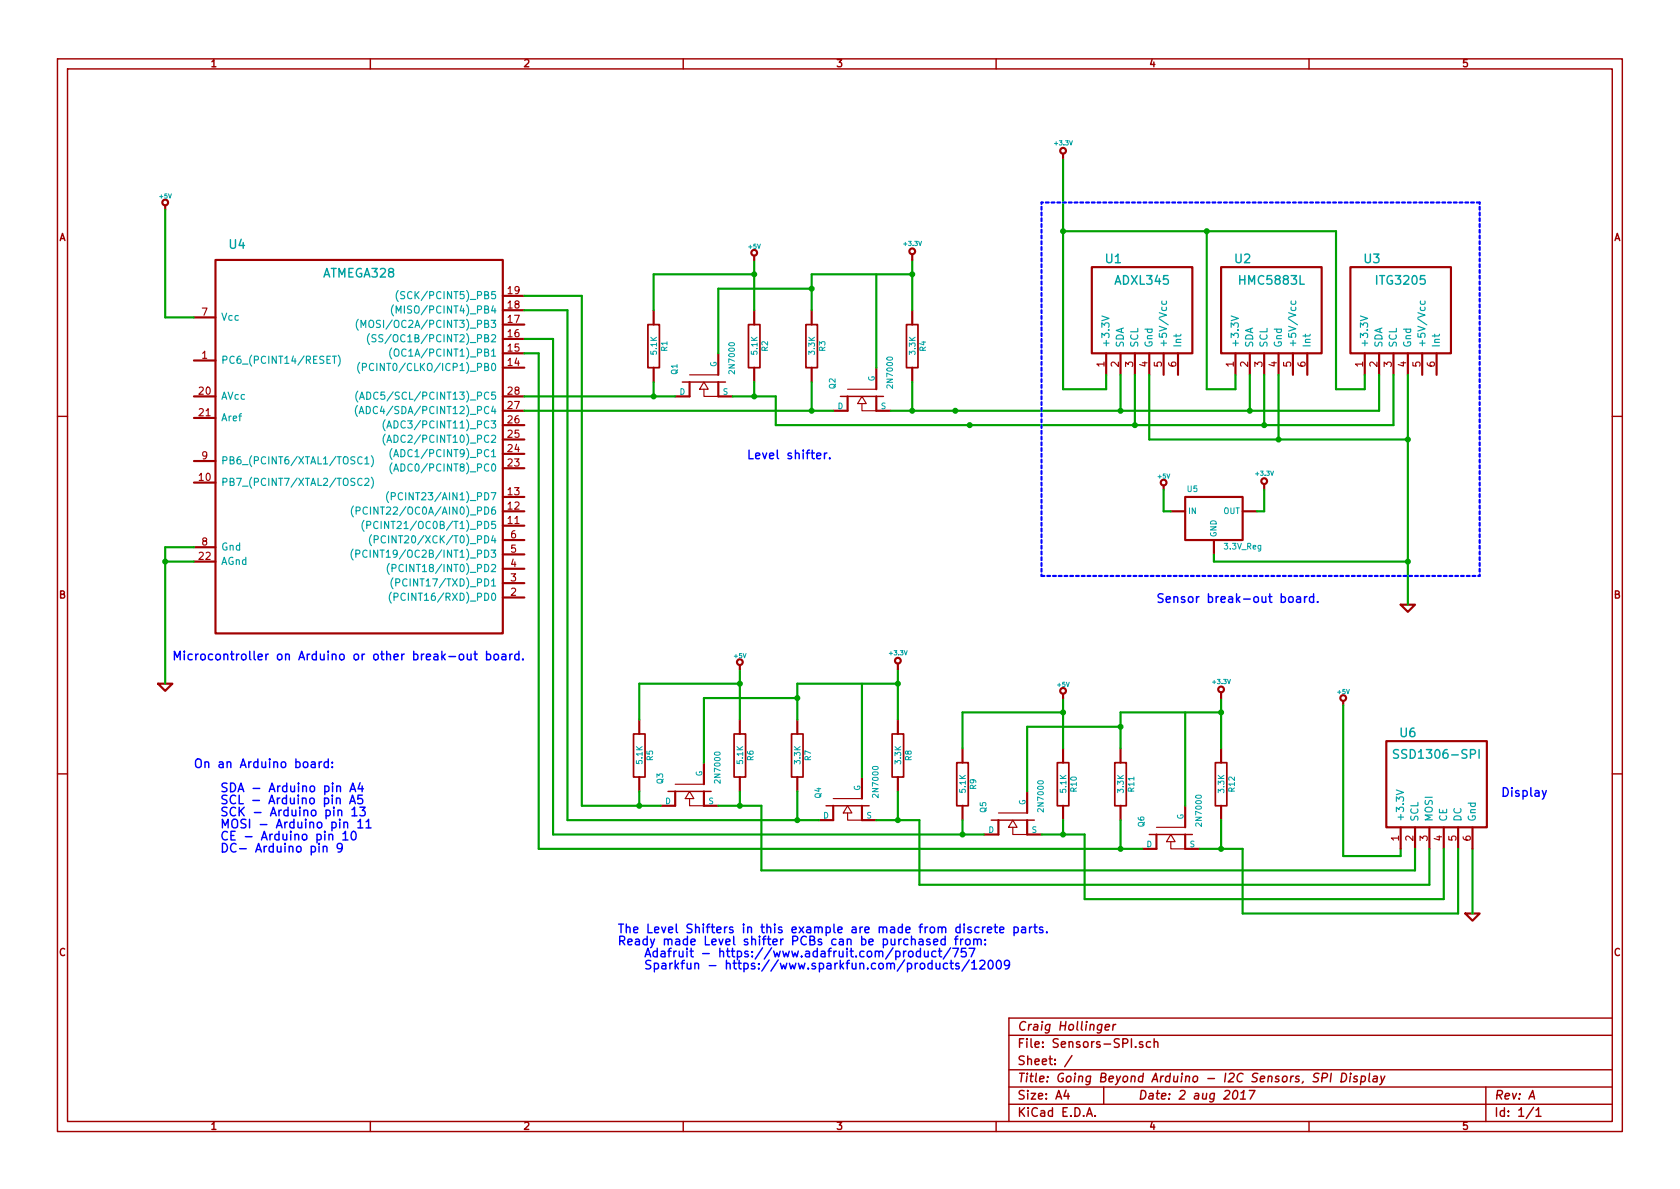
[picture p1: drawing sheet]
<svg xmlns="http://www.w3.org/2000/svg" width="297mm" height="210mm" viewBox="0 0 297 210" stroke-linecap="round" stroke-linejoin="round" font-family="sans-serif">
<g fill="none" stroke="#a00000" stroke-width=".25">
<path d="M10.2 10.4h276.6v189.7h-276.6zM11.9 12.2h273.2v186.1h-273.2zM65.5 10.4v1.8M120.8 10.4v1.8M176.1 10.4v1.8M231.4 10.4v1.8M10.2 73.6h1.7M120.6 67.6h7.7M148.6 70.1h7.6M285.1 73.6h1.7M10.2 136.8h1.7M118.1 139.9h7.6"/>
<path d="M285.1 136.8h1.7M146 142.5h7.7M175.3 145h7.6M203.2 147.6h7.6M65.5 198.3v1.8M120.8 198.3v1.8M176.1 198.3v1.8M178.4 183.1h106.7M178.4 189.2h106.7M178.4 195.3h106.7M178.4 192.2h106.7M188.5 192.8l-.4 1h1"/>
<path d="M188.8 193.3v1.1M189.5 186.7l-1.3 1.9M192.1 197.4l.5-1.5 .5 1.5M192.3 197h.7M193.6 197.3v.1M195.1 192.2v3.1M195.4 181.7l.8-.2-.1-.3h-.6l-.1 .8 .2 .2 .4-.1M196.8 181.1l-.1 1.1M197.3 181.1l-.3 .1-.2 .3M202 184.3l-.3-.1-.3 .2 .1 .2 .5 .2v.3h-.6M203.4 184.3a.48 .48 0 0 0-.6 0v.8l.2 .1 .4-.1M204.1 184.3a.36 .36 0 0 1 .6 .1v.8"/>
<path d="M204.1 183.7v1.5M218.2 193l.3-.2a.88 .88 0 0 1-.3 1.6l-.2-.3a1.19 1.19 0 0 1 .2-1.1zM219.3 194.4h.9M219.4 193.3l.5-.5-.1 1.6M220.9 192.8h1l-.8 1.6M231.4 198.3v1.8M233.2 189.9a.61 .61 0 0 0-.9 .2l.1 .3 .4 .2a.36 .36 0 0 1 .3 .4 .36 .36 0 0 1-.4 .3l-.5-.1M233.8 190.6h.5l.4-.3a.36 .36 0 0 0-.3-.5h-.5l-.2 1.5M235.4 189.8l-.2 1.5M237.3 189.8a.76 .76 0 0 1 .8 .5 .76 .76 0 0 1-.4 .9l-.6 .1zM238.8 190.3l-.2 1M238.8 189.8v.1"/>
<path d="M240 190.4l-.4-.1-.2 .3 .2 .2 .3 .1 .1 .2-.2 .2-.5-.1M240.7 190.4l.5-.1 .2 .3-.1 .6-.3 .1-.4-.1M240.7 190.3l-.2 1.5M242.2 189.8l-.2 1.3 .2 .2M242.9 190.4h.6l-.1 .9M243.5 190.7a.69 .69 0 0 0-.8 .3l.1 .2 .1 .1 .5-.1M244.1 190.3l.3 1M244.9 190.3l-.7 1.4-.3 .1M262.7 192.2v6.1M270.3 194.4l.7-1.6 .3 1.6M271.1 195.8l-1.3 2M271.6 196.3l.4-.4v1.5"/>
<path d="M271.6 197.4h.9M285.1 180h-106.7v18.3"/>
</g>
<g fill="none" stroke="#a00000" stroke-width=".38">
<path d="M29.2 36.3v.8M188 27.2v1M34.3 56.1h3.8M38.1 46h50.8v66h-50.8zM88.9 59.9h3.8M88.9 57.4h3.8M88.9 54.9h3.8M88.9 52.3h3.8M115.6 54.9v2.5M133.3 45.2v.8M133.3 54.9v2.5M143.5 54.9v2.5"/>
<path d="M161.3 45v1M161.3 54.9v2.5M193 47.2h17.8v15.3h-17.8zM215.9 47.2h17.8v15.3h-17.8zM238.8 47.2h17.7v15.3h-17.7zM34.3 63.7h3.8M34.3 70.1h3.8M34.3 73.9h3.8M88.9 70.1h3.8M88.9 65h3.8M88.9 62.5h3.8M88.9 77.7h3.8"/>
<path d="M88.9 75.2h3.8M88.9 72.6h3.8M115.6 65v2.6M121.9 67.6v2.5h-2.5M127 67.6v2.5h2.5M127 62.5v3.8M133.3 65v2.6M143.5 65v2.6M149.9 70.1v2.5h-2.6M154.9 70.1v2.5h2.6M154.9 65v3.8M161.3 65v2.6"/>
<path d="M195.6 62.5v3.8M198.1 62.5v3.8M200.7 62.5v3.8M203.2 62.5v3.8M205.7 62.5v3.8M208.3 62.5v3.8M218.4 62.5v3.8M221 62.5v3.8M223.5 62.5v3.8M226.1 62.5v3.8M228.6 62.5v3.8M231.1 62.5v3.8"/>
<path d="M241.3 62.5v3.8M243.8 62.5v3.8M246.4 62.5v3.8M248.9 62.5v3.8M251.5 62.5v3.8M254 62.5v3.8M34.3 96.8h3.8M34.3 81.5h3.8M34.3 85.3h3.8M34.3 99.3h3.8M88.9 98h3.8M88.9 95.5h3.8"/>
<path d="M88.9 93h3.8M88.9 90.4h3.8M88.9 87.9h3.8M88.9 82.8h3.8M88.9 80.3h3.8M205.7 85.8v.8M207 90.4h2.5M209.5 87.9h10.2v7.6h-10.2zM214.6 95.5v2.5M219.7 90.4h2.5M223.5 85.6v1M88.9 105.7h3.8"/>
<path d="M88.9 103.1h3.8M88.9 100.6h3.8M130.8 117.6v.8M158.7 117.3v1.1M247.6 106.9h2.6l-1.3 1.3zM27.9 120.9h2.6l-1.3 1.3zM113 127.2v2.6M113 137.4v2.5M119.4 139.9v2.6h-2.6M124.5 134.9v3.8M124.5 139.9v2.6h2.5M130.8 127.2v2.6"/>
<path d="M130.8 137.4v2.5M141 127.2v2.6M141 137.4v2.5M152.4 137.4v3.8M158.7 127.2v2.6M158.7 137.4v2.5M170.2 132.3v2.6M181.6 139.9v3.9M188 122.7v.7M188 132.3v2.6M198.1 132.3v2.6M215.9 122.4v1"/>
<path d="M215.9 132.3v2.6M237.5 123.9v.8M245.1 131.1h17.8v15.2h-17.8zM147.3 142.5v2.5h-2.5M152.4 142.5v2.5h2.5M170.2 142.5v2.5M176.5 145v2.6h-2.5M181.6 145v2.6h2.5M188 142.5v2.5M198.1 142.5v2.5M204.5 147.6v2.5h-2.6M209.5 142.5v3.8"/>
<path d="M209.5 147.6v2.5h2.6M215.9 142.5v2.5M247.6 146.3v3.8M250.2 146.3v3.8M252.7 146.3v3.8M255.3 146.3v3.8M257.8 146.3v3.8M260.3 146.3v3.8M259.1 161.5h2.5l-1.3 1.3z"/>
<circle cx="29.2" cy="35.8" r=".51"/>
<circle cx="188" cy="26.7" r=".51"/>
<circle cx="133.4" cy="44.7" r=".51"/>
<circle cx="161.3" cy="44.4" r=".51"/>
<circle cx="205.7" cy="85.3" r=".51"/>
<circle cx="223.5" cy="85.1" r=".51"/>
<circle cx="130.8" cy="117.1" r=".51"/>
<circle cx="158.8" cy="116.8" r=".51"/>
<circle cx="188" cy="122.2" r=".51"/>
<circle cx="215.9" cy="121.9" r=".51"/>
<circle cx="237.5" cy="123.4" r=".51"/>
</g>
<g fill="none" stroke="#00a0a0" stroke-width=".2">
<path d="M63.3 56.5a1.47 1.47 0 0 0 0 1.9M63.8 57.9v-1.3l.5 1 .4-1v1.3M65.3 59a1.47 1.47 0 0 0 0 1.9M66.5 59.3l-.5-.1-.2 .1 .1 .4 .5 .3 .1 .2-.3 .2h-.4M67.7 59.3l-.5-.1-.2 .1 .1 .4 .5 .3 .1 .2-.2 .2h-.5M69.6 53.9a1.47 1.47 0 0 0 0 1.9M70.1 55.4v-1.3l.4 .9 .4-.9v1.3M70.4 51.4a1.47 1.47 0 0 0 0 1.9M71.6 51.6h-.5l-.2 .1v.4l.6 .2 .1 .3-.3 .2h-.5M194.8 55.9l1.3 .4-1.3 .4M205.5 53.2l-.1 .4 .2 .2 .6-.1v-.5M217.7 55.9l1.2 .4-1.2 .4"/>
<path d="M228.3 53.2v.4l.2 .2 .6-.1v-.5M240.5 55.9l1.3 .4-1.3 .4M251.2 53.2l-.1 .4 .3 .2 .5-.1v-.5M58.8 63h.7M59.1 63v1.3M59.8 62.8a1.47 1.47 0 0 1 0 1.9M63.2 71.7a1.47 1.47 0 0 0 0 1.9M63.3 69.2a1.47 1.47 0 0 0 0 1.9M63.5 73.1l.4-1.2 .4 1.2M63.6 70.6l.4-1.3 .4 1.3M63.6 64.1a1.47 1.47 0 0 0 0 1.9M63.6 72.8h.6"/>
<path d="M63.7 70.3h.6M64.1 64.9h.6v-.5l-.1-.1h-.5v1.2M64.8 71.9a.64 .64 0 0 1 .7 .6 .64 .64 0 0 1-.7 .6zM64.8 69.3a.64 .64 0 0 1 .8 .7 .64 .64 0 0 1-.8 .6zM66.1 64.4a.5 .5 0 0 0-.7 0 .5 .5 0 0 0-.1 .6 .45 .45 0 0 0 .2 .5 .45 .45 0 0 0 .6-.1M68.1 76.8a1.47 1.47 0 0 0 0 1.9M68.1 74.2a1.47 1.47 0 0 0 0 2M68.4 78.2l.4-1.2 .4 1.2M68.4 75.7l.4-1.3 .4 1.3M68.5 77.9h.6M68.5 75.3h.6M69.3 61.5a1.47 1.47 0 0 0 0 2"/>
<path d="M69.3 79.3a1.47 1.47 0 0 0 0 1.9M69.7 61.9l.3-.2a.45 .45 0 0 1 .5 .4v.5l-.1 .3h-.5a1.02 1.02 0 0 1-.2-1zM62.4 97.1a1.47 1.47 0 0 0 0 1.9M62.5 89.5a1.47 1.47 0 0 0 0 1.9M62.9 97.9h.6l.1-.5-.2-.1h-.5v1.2M63 90.3h.6v-.5l-.2-.1h-.4v1.2M64 80.9a.5 .5 0 0 0-.6 0 .5 .5 0 0 0-.2 .6 .45 .45 0 0 0 .3 .5 .45 .45 0 0 0 .5-.1M64 84.7a.5 .5 0 0 0-.6 0 .5 .5 0 0 0-.2 .6 .45 .45 0 0 0 .3 .5 .45 .45 0 0 0 .5-.1M64.4 92a1.47 1.47 0 0 0 0 1.9M64.5 81.1l.4-.3v1.2M64.5 84.7l.5-.1 .2 .4-.8 .8h.8M64.5 82h.7"/>
<path d="M64.8 92.9l.7-.1v-.5l-.2-.1h-.5v1.3M64.9 97.4a.5 .5 0 0 0-.6 0 .5 .5 0 0 0-.2 .6 .45 .45 0 0 0 .3 .5 .45 .45 0 0 0 .5-.1M64.9 89.8a.5 .5 0 0 0-.6 0 .5 .5 0 0 0-.1 .6 .45 .45 0 0 0 .2 .5 .45 .45 0 0 0 .5-.1M65.7 80.6a1.47 1.47 0 0 1 0 1.9M65.7 84.4a1.47 1.47 0 0 1 0 1.9M65.7 94.6a1.47 1.47 0 0 0 0 1.9M66.2 95.4l.6-.1v-.4l-.2-.2h-.4v1.3M66.8 92.3a.5 .5 0 0 0-.6 0 .5 .5 0 0 0-.1 .6 .45 .45 0 0 0 .2 .5 .45 .45 0 0 0 .5-.1M68.1 94.9a.5 .5 0 0 0-.6 0 .5 .5 0 0 0-.1 .6 .45 .45 0 0 0 .2 .5 .45 .45 0 0 0 .5-.1M68.7 86.9a1.47 1.47 0 0 0 0 2M68.8 99.6a1.47 1.47 0 0 0 0 2M69.2 87.8l.6-.1v-.5l-.1-.1h-.5v1.3"/>
<path d="M69.3 81.9a1.47 1.47 0 0 0 0 1.9M69.6 83.3l.4-1.3 .5 1.3M69.6 80.8l.4-1.3 .5 1.3M69.7 83h.6M69.7 80.4h.6M69.2 104.7a1.47 1.47 0 0 0 0 1.9M69.3 100.5l.6-.1 .1-.5-.2-.1h-.5v1.3M69.5 102.2a1.47 1.47 0 0 0 0 1.9M69.7 105.6l.6-.1v-.5l-.1-.1h-.5v1.3M70 103h.6v-.5l-.1-.1h-.5v1.2M246.9 139.7l1.3 .4-1.3 .4"/>
</g>
<g fill="none" stroke="#a00000" stroke-width=".2">
<path d="M121.9 66.3h5.1M124.5 68.8v1.3h2.5M124.5 67.6l.7 1.2h-1.5zM149.9 68.8h5M152.4 71.4v1.2h2.5M152.4 70.1l.8 1.3h-1.6zM119.4 138.7h5.1M121.9 139.9l.8 1.3h-1.5zM121.9 141.2v1.3h2.6M147.3 141.2h5.1M149.9 143.8v1.2h2.5M149.9 142.5l.7 1.3h-1.5z"/>
<path d="M176.5 143.8h5.1M179.1 146.3v1.3h2.5M179.1 145l.7 1.3h-1.5zM204.5 146.3h5M207 148.8v1.3h2.5M207 147.6l.8 1.2h-1.6z"/>
</g>
<path d="M114.6 57.4h2v7.6h-2zM132.3 57.4h2.1v7.6h-2.1zM142.5 57.4h2v7.6h-2zM160.3 57.4h2v7.6h-2zM112 129.8h2v7.6h-2zM129.8 129.8h2v7.6h-2zM140 129.8h2v7.6h-2zM157.7 129.8h2.1v7.6h-2.1zM169.2 134.9h2v7.6h-2zM186.9 134.9h2.1v7.6h-2.1zM197.1 134.9h2v7.6h-2zM214.9 134.9h2v7.6h-2z" fill="none" stroke="#a00000" stroke-width=".3"/>
<g fill="none" stroke="#00a000" stroke-width=".38">
<path d="M29.2 37.1v19h5.1M188 28.2v40.6h7.6v-2.5M92.7 52.3h10.2v90.2h13.9M92.7 59.9h5.1v87.7h76.2M92.7 54.9h7.6v90.1h44.5M133.3 48.5h-17.7v6.4M133.3 46v8.9M143.5 51h-16.5v11.5M154.9 48.5v16.5M161.3 48.5h-17.8v6.4M161.3 46v8.9M188 40.9h48.2v27.9h5.1v-2.5"/>
<path d="M213.4 40.9v27.9h5v-2.5M92.7 72.6h54.6M92.7 70.1h26.7M92.7 62.5h2.5v87.6h106.7M115.6 67.6v2.5M133.3 67.6v2.5M143.5 67.6v5M161.3 67.6v5M198.1 66.3v6.3M200.7 66.3v8.9M203.2 66.3v11.4h45.7M221 66.3v6.3"/>
<path d="M223.5 66.3v8.9M226.1 66.3v11.4M243.8 66.3v6.3h-86.3M246.4 66.3v8.9h-109.2v-5.1h-7.7M248.9 66.3v40.6M29.2 99.3h5.1M34.3 96.8h-5.1v24.1M205.7 86.6v3.8h1.3M214.6 98v1.3h34.3M223.5 86.6v3.8h-1.3M130.8 118.4v8.8M158.7 118.4v8.8"/>
<path d="M113 139.9v2.6M130.8 120.9h-17.8v6.3M130.8 139.9v2.6M141 139.9v5.1M141 123.4h-16.5v11.5M152.4 120.9v16.5M158.7 120.9h-17.7v6.3M158.7 139.9v5.1M188 123.4v8.9M188 126h-17.8v6.3M198.1 128.5h-16.5v11.4M209.5 126v16.5"/>
<path d="M215.9 126h-17.8v6.3M215.9 123.4v8.9M237.5 124.7v26.7h10.1v-1.3M127 142.5h7.6v11.4h115.6v-3.8M154.9 145h7.7v11.5h90.1v-6.4M170.2 145v2.6M184.1 147.6h7.7v11.4h63.5v-8.9M188 145v2.6M198.1 145v5.1M212.1 150.1h7.6v11.4h38.1v-11.4M215.9 145v5.1M260.3 150.1v11.4"/>
</g>
<g fill="#00a000" stroke="#00a000" stroke-width=".25">
<circle cx="143.5" cy="72.6" r=".41"/>
<circle cx="115.6" cy="70.1" r=".41"/>
<circle cx="198.1" cy="72.6" r=".41"/>
<circle cx="221" cy="72.6" r=".41"/>
<circle cx="200.7" cy="75.2" r=".41"/>
<circle cx="223.5" cy="75.2" r=".41"/>
<circle cx="133.3" cy="70.1" r=".41"/>
<circle cx="161.3" cy="72.6" r=".41"/>
<circle cx="133.3" cy="48.5" r=".41"/>
<circle cx="161.3" cy="48.5" r=".41"/>
<circle cx="143.5" cy="51" r=".41"/>
<circle cx="188" cy="40.9" r=".41"/>
<circle cx="213.4" cy="40.9" r=".41"/>
<circle cx="168.9" cy="72.6" r=".41"/>
<circle cx="171.4" cy="75.2" r=".41"/>
<circle cx="248.9" cy="77.7" r=".41"/>
<circle cx="226.1" cy="77.7" r=".41"/>
<circle cx="248.9" cy="99.3" r=".41"/>
<circle cx="29.2" cy="99.3" r=".41"/>
<circle cx="141" cy="145" r=".41"/>
<circle cx="113" cy="142.5" r=".41"/>
<circle cx="130.8" cy="142.5" r=".41"/>
<circle cx="158.7" cy="145" r=".41"/>
<circle cx="130.8" cy="120.9" r=".41"/>
<circle cx="158.7" cy="120.9" r=".41"/>
<circle cx="141" cy="123.4" r=".41"/>
<circle cx="198.1" cy="150.1" r=".41"/>
<circle cx="170.2" cy="147.6" r=".41"/>
<circle cx="188" cy="147.6" r=".41"/>
<circle cx="215.9" cy="150.1" r=".41"/>
<circle cx="188" cy="126" r=".41"/>
<circle cx="215.9" cy="126" r=".41"/>
<circle cx="198.1" cy="128.5" r=".41"/>
</g>
<path d="M184.1 35.8h77.5M261.6 35.8v66M184.1 101.8v-66M261.6 101.8h-77.5" fill="none" stroke="#00f" stroke-width=".38" stroke-dasharray=".5" stroke-dashoffset=".3"/>
<g fill="none" stroke="#00f" stroke-width=".25">
<path d="M144.4 80.6l.7-.1v-.3l-.5-.1-.2 .2 .1 .7h.6M145.8 80.1v1M146.2 80.1l-.3 .1-.1 .2M146.7 81v.1M79.4 116.1h1.1M81.3 115.8l.2-.1 .4 .1v.8l-.2 .1-.4-.1zM82.6 115.7v.8a.39 .39 0 0 0 .7 .1M83.3 115.7v1M83.8 115.7h.6M84 115.2v1.3l.4 .2M86 115.7a.48 .48 0 0 1 .7 .1v.8l-.2 .1-.5-.1M86 115.2v1.5"/>
<path d="M87.4 115.8l.2-.1 .5 .1v.8l-.3 .1-.4-.1zM88.8 115.7h.6v1M89.4 116l-.5 .1a.3 .3 0 0 0-.2 .3 .3 .3 0 0 0 .2 .3l.5-.1M90.1 115.7v1M90.6 115.7h-.3l-.2 .3M91.7 115.7a.48 .48 0 0 0-.6 .1v.8l.2 .1 .4-.1M91.7 115.2v1.5M92.5 116.6v.1M227.9 105.7l.2-.2 .5 .2v.7l-.3 .1-.4-.1zM229.3 105.6h.6v.9M229.9 105.9h-.5a.3 .3 0 0 0-.2 .3 .3 .3 0 0 0 .2 .3l.5-.1M230.7 105.5v1"/>
<path d="M231.1 105.5l-.3 .1-.1 .2M232.3 105.6a.48 .48 0 0 0-.7 .1v.7l.2 .1 .5-.1M232.3 105v1.5M233 106.4v.1M55.1 134.8h.6v.9M55.7 135.1h-.5a.3 .3 0 0 0-.2 .3 .3 .3 0 0 0 .2 .3h.5M56.4 134.7v1M56.9 134.7l-.3 .1-.2 .2M57.4 139.1a.48 .48 0 0 1 .7 0v.8l-.2 .1-.5-.1M58 134.8a.48 .48 0 0 0-.6 .1v.7l.2 .1h.4M58 134.2v1.5M58.8 135.6v.1"/>
<path d="M58.8 134.8v.1M58.8 138.5v.1M58.8 139v1M59.5 139.1h.1a.36 .36 0 0 1 .6 .1v.8M59.5 139v1M61.9 140l.5-1.5 .5 1.5M62 139.6h.7M63.7 138.4l-.4 1.1h1M64 139v1M273.4 139.8l-.5 1.4-.2 .1M55 149.7a.48 .48 0 0 1 .7 .1v.7l-.2 .2-.5-.1M55 149.7v1.5"/>
<path d="M56.1 147.6a.48 .48 0 0 1 .6 .1v.7l-.2 .1h-.4M56.1 147.5v1.5M56.4 149.1v.2M56.4 149.7v1M57.1 149.8l.1-.1a.36 .36 0 0 1 .6 .2v.8M57.1 149.7v1M57.4 141.2a.48 .48 0 0 1 .6 .1v.7l-.2 .1h-.4M57.4 141.1v1.5M57.4 147.5v1M57.7 143.3a.48 .48 0 0 1 .6 .1v.7l-.2 .2-.4-.1M57.7 143.3v1.5M58.2 147.7v-.1a.36 .36 0 0 1 .6 .1v.8"/>
<path d="M58.2 147.5v1M58.7 145.5a.48 .48 0 0 1 .7 0v.8l-.3 .1-.4-.1M58.7 145.4v1.5M58.8 140.6v.2M58.8 141.1v1M59 142.7v.2M59 143.3v1M59.5 141.3l.1-.1a.36 .36 0 0 1 .5 .1v.8M59.5 141.1v1M59.8 143.4v-.1a.36 .36 0 0 1 .6 .2v.8M59.8 143.3v1M60.1 144.9v.1"/>
<path d="M60.1 145.4v1M60.5 149.8l-.3 .3-.4-.1-.2-.2 .1-.5a.48 .48 0 0 1 .7 0 1.16 1.16 0 0 1-.2 1.3l-.4 .1M60.6 147.4l.5-.4v1.5M60.6 148.5h.9M60.8 145.5h.1a.36 .36 0 0 1 .6 .1v.8M60.8 145.4v1M61.8 142.1l.5-1.5 .5 1.5M62 141.7h.7M62.2 143.2l.5-.5v1.6M62.2 147.2l.3-.2a.86 .86 0 0 1 .5 .7 .86 .86 0 0 1-.4 .8 .81 .81 0 0 1-.4-1.3zM62.2 144.3h.9M63.3 145.3l.4-.4v1.5"/>
<path d="M63.3 146.4h.9M63.6 142.7h1l-.5 .6 .4 .2v.6l-.2 .2-.7-.2M64.1 140.6h-.8l-.1 .7 .3-.1 .5 .1 .1 .2v.5l-.3 .1-.6-.1M64.7 145.3l.5-.4v1.5M64.7 146.4h.9M157.9 167.6l-1.3 2M158.4 168.3a.48 .48 0 0 1 .7 0v.8l-.3 .1-.4-.1M158.4 168.2v1.5M159.8 168.2v1M160.2 168.2l-.3 .1-.1 .2M160.7 168.3l.2-.1 .5 .1v.8l-.3 .1-.4-.1zM162.3 170.3l-.3 .1-.2 .2"/>
<path d="M162.5 166.1h.6l.1 1M162.7 168.3a.48 .48 0 0 0-.6 0v.8l.2 .1 .4-.1M162.7 167.7v1.5M162.8 170.5l.2-.2 .4 .2v.7l-.2 .1-.4-.1zM163.2 166.4l-.5 .1a.3 .3 0 0 0-.2 .3 .3 .3 0 0 0 .2 .3l.5-.1M163.4 168.2v.8a.39 .39 0 0 0 .7 .1M164.1 168.2v1M164.4 166.1h-.3l-.3 .2 .1 .2 .5 .1v.4h-.6M164.8 170.4a.48 .48 0 0 0-.7 .1v.7l.3 .1h.4M164.8 169.8v1.5M165.1 166.6l.7-.2-.1-.3h-.4l-.2 .2 .1 .7h.5M165.5 168.3a.48 .48 0 0 0-.7 0v.8l.2 .1 .5-.1"/>
<path d="M165.5 170.3v.8a.39 .39 0 0 0 .7 .1M165.9 168.2h.6M166.1 167.7v1.3l.4 .2M166.2 170.3v1M167.1 166.1a.48 .48 0 0 0-.7 .1v.7l.3 .2 .4-.1M167.1 165.6v1.5M167.5 170.4a.48 .48 0 0 0-.6 .1v.7l.2 .1h.4M168 170.3h.6M168.1 167.6l-1.3 2M168.2 169.8v1.3l.4 .2M168.5 167.7h1l-.7 1.5M169.4 165.6h-.3l-.1 .2v1.3"/>
<path d="M169.5 170.4l-.3-.1-.2 .3v.2l.5 .1v.4h-.5M169.8 166.1v1M170.3 166.1h-.3l-.2 .3M170.5 163.4v.2M170.5 163.9v1M170.8 167.7h-.8v.7l.2-.1h.5l.1 .3v.5l-.3 .1-.5-.1M170.8 166.2l.2-.1 .4 .1v.7l-.2 .2-.4-.2zM171.3 167.7h1.1l-.7 1.5M171.4 169.7l-1.3 2M171.7 164l-.4-.1-.2 .3 .1 .2 .5 .1v.4h-.6M171.8 170.3l.5-.5v1.5M171.8 171.3h.9"/>
<path d="M172.2 166.2v-.1a.36 .36 0 0 1 .6 .2v.8M172.2 166.1v1M172.8 166.3a.35 .35 0 0 1 .4-.3 .35 .35 0 0 1 .3 .3v.8M173.1 164a.48 .48 0 0 0-.7 .1v.7l.3 .1h.4M173.3 170l.2-.2h.3l.3 .2v.3v.2l-.9 .8h.9M173.7 163.9v1M174.2 163.9l-.3 .1-.2 .2M174.2 166.9v.2M174.2 166.1v.2M174.6 164.4l.7-.1v-.3l-.5-.1-.2 .3 .1 .7h.6M174.9 170l.2-.2a.86 .86 0 0 1 .5 .7 .86 .86 0 0 1-.4 .8 .81 .81 0 0 1-.3-1.3zM175.8 163.9h.6"/>
<path d="M176 163.4v1.3l.4 .2M176.3 170l.2-.2a.86 .86 0 0 1 .6 .7 .86 .86 0 0 1-.4 .8 .81 .81 0 0 1-.4-1.3zM176.8 164.4l.7-.1-.1-.3-.4-.1-.2 .3v.7h.6M178.5 170.5l-.3 .3-.5-.1-.1-.2 .1-.5a.48 .48 0 0 1 .7 0 1.16 1.16 0 0 1-.2 1.3h-.5M179.3 164a.48 .48 0 0 1 .7 .1v.7l-.3 .1h-.4M179.3 163.9v1.5M180.7 164h.6v.9M181.3 164.3l-.5 .1a.3 .3 0 0 0-.2 .2 .3 .3 0 0 0 .2 .3h.5M182 163.9v1M182.5 163.9l-.3 .1-.2 .2M182.8 163.9h.6M183 163.4v1.3l.4 .2"/>
<path d="M184.4 164l-.4-.1-.2 .3v.2l.6 .1v.4h-.6M185.1 164.8v.1"/>
</g>
<path d="M247.3 132.6a.62 .62 0 0 0-.8 .1v.4l.7 .4v.5a.68 .68 0 0 1-.8 0M261.5 132.6v1.5" fill="none" stroke="#00a0a0" stroke-width=".25"/>
<g font-size="2.1" fill="#00a0a0">
<text x="40.6" y="44.1">U4</text>
<text x="195.5" y="46.6">U1</text>
<text x="218.4" y="46.6">U2</text>
<text x="241.2" y="46.6">U3</text>
<text x="57.1" y="49.1">ATMEGA328</text>
<text x="197.3" y="50.4">ADXL345</text>
<text x="219.4" y="50.4">HMC5883L</text>
<text x="243.5" y="50.4">ITG3205</text>
<text x="247.6" y="130.4">U6</text>
<text x="247.4" y="134.2">SSD1306-SPI</text>
</g>
<g font-size="2.1" fill="#00f">
<text x="132.1" y="81.3">Level shifter.</text>
<text x="204.5" y="106.7">Sensor break-out board.</text>
<text x="30.5" y="116.8">Microcontroller on Arduino or other break-out board.</text>
<text x="34.3" y="135.9">On an Arduino board:</text>
<text x="36.7" y="140.2">SDA - Arduino pin A4</text>
<text x="36.7" y="142.3">SCL - Arduino pin A5</text>
<text x="265.4" y="141">Display</text>
<text x="36.7" y="144.4">SCK - Arduino pin 13</text>
<text x="36.7" y="146.6">MOSI - Arduino pin 11</text>
<text x="36.7" y="148.7">CE - Arduino pin 10</text>
<text x="36.7" y="150.8">DC- Arduino pin 9</text>
<text x="109.2" y="165.1">The Level Shifters in this example are made from discrete parts.</text>
<text x="109.2" y="167.2">Ready made Level shifter PCBs can be purchased from:</text>
<text x="111.6" y="169.4">Adafruit - https://www.adafruit.com/product/757</text>
<text x="111.6" y="171.5">Sparkfun - https://www.sparkfun.com/products/12009</text>
</g>
<g font-size="2.1" fill="#a00000">
<text x="179.9" y="185.4">File: Sensors-SPI.sch</text>
<text x="179.9" y="182.3">Craig Hollinger</text>
<text x="179.9" y="191.5">Title: Going Beyond Arduino - I2C Sensors, SPI Display</text>
<text x="179.9" y="188.4">Sheet: /</text>
<text x="179.9" y="197.6">KiCad E.D.A.</text>
<text x="179.9" y="194.5">Size: A4</text>
<text x="201.2" y="194.5">Date: 2 aug 2017</text>
<text x="264.2" y="194.5">Rev: A</text>
<text x="264.2" y="197.6">Id: 1/1</text>
</g>
<g font-size="1.8" fill="#a00000">
<text x="37.3" y="11.9">1</text>
<text x="92.7" y="11.9">2</text>
<text x="148" y="11.9">3</text>
<text x="203.3" y="11.9">4</text>
<text x="258.6" y="11.9">5</text>
<text x="10.4" y="42.7">A</text>
<text x="285.3" y="42.7">A</text>
<text x="89.8" y="52.1">19</text>
<text x="35.7" y="55.9">7</text>
<text x="89.8" y="59.7">16</text>
<text x="89.8" y="57.1">17</text>
<text x="89.8" y="54.6">18</text>
<text x="35.7" y="63.5">1</text>
<text x="89.8" y="64.8">14</text>
<text x="89.8" y="62.2">15</text>
<text x="195.3" y="64.9" transform="rotate(-90 195.3 64.9)">1</text>
<text x="197.9" y="64.9" transform="rotate(-90 197.9 64.9)">2</text>
<text x="200.4" y="64.9" transform="rotate(-90 200.4 64.9)">3</text>
<text x="202.9" y="64.9" transform="rotate(-90 202.9 64.9)">4</text>
<text x="205.5" y="64.9" transform="rotate(-90 205.5 64.9)">5</text>
<text x="208" y="64.9" transform="rotate(-90 208 64.9)">6</text>
<text x="218.2" y="64.9" transform="rotate(-90 218.2 64.9)">1</text>
<text x="220.7" y="64.9" transform="rotate(-90 220.7 64.9)">2</text>
<text x="223.3" y="64.9" transform="rotate(-90 223.3 64.9)">3</text>
<text x="225.8" y="64.9" transform="rotate(-90 225.8 64.9)">4</text>
<text x="228.3" y="64.9" transform="rotate(-90 228.3 64.9)">5</text>
<text x="230.9" y="64.9" transform="rotate(-90 230.9 64.9)">6</text>
<text x="241" y="64.9" transform="rotate(-90 241 64.9)">1</text>
<text x="243.6" y="64.9" transform="rotate(-90 243.6 64.9)">2</text>
<text x="246.1" y="64.9" transform="rotate(-90 246.1 64.9)">3</text>
<text x="248.7" y="64.9" transform="rotate(-90 248.7 64.9)">4</text>
<text x="251.2" y="64.9" transform="rotate(-90 251.2 64.9)">5</text>
<text x="253.7" y="64.9" transform="rotate(-90 253.7 64.9)">6</text>
<text x="35.2" y="69.8">20</text>
<text x="89.8" y="69.8">28</text>
<text x="35.2" y="73.7">21</text>
<text x="89.8" y="77.5">25</text>
<text x="89.8" y="74.9">26</text>
<text x="89.8" y="72.4">27</text>
<text x="35.7" y="81.3">9</text>
<text x="89.8" y="82.5">23</text>
<text x="89.8" y="80">24</text>
<text x="35.2" y="85.1">10</text>
<text x="89.8" y="87.6">13</text>
<text x="89.8" y="92.7">11</text>
<text x="89.8" y="90.2">12</text>
<text x="90.3" y="95.2">6</text>
<text x="35.2" y="99.1">22</text>
<text x="35.7" y="96.5">8</text>
<text x="90.3" y="100.3">4</text>
<text x="90.3" y="97.8">5</text>
<text x="10.4" y="105.9">B</text>
<text x="90.3" y="105.4">2</text>
<text x="90.3" y="102.9">3</text>
<text x="285.3" y="105.9">B</text>
<text x="247.4" y="148.7" transform="rotate(-90 247.4 148.7)">1</text>
<text x="249.9" y="148.7" transform="rotate(-90 249.9 148.7)">2</text>
<text x="252.5" y="148.7" transform="rotate(-90 252.5 148.7)">3</text>
<text x="255" y="148.7" transform="rotate(-90 255 148.7)">4</text>
<text x="257.6" y="148.7" transform="rotate(-90 257.6 148.7)">5</text>
<text x="260.1" y="148.7" transform="rotate(-90 260.1 148.7)">6</text>
<text x="10.4" y="169.1">C</text>
<text x="285.3" y="169.1">C</text>
<text x="37.3" y="199.8">1</text>
<text x="92.7" y="199.8">2</text>
<text x="148" y="199.8">3</text>
<text x="203.3" y="199.8">4</text>
<text x="258.6" y="199.8">5</text>
</g>
<g font-size="1.8" fill="#00a0a0">
<text x="71.8" y="53">(SCK/PCINT5)_PB5</text>
<text x="39.1" y="56.8">Vcc</text>
<text x="65.6" y="58">(MOSI/OC2A/PCINT3)_PB3</text>
<text x="71" y="55.5">(MISO/PCINT4)_PB4</text>
<text x="39.1" y="64.4">PC6_(PCINT14/RESET)</text>
<text x="66.1" y="65.7">(PCINT0/CLKO/ICP1)_PB0</text>
<text x="67.7" y="60.6">(SS/OC1B/PCINT2)_PB2</text>
<text x="70.6" y="63.1">(OC1A/PCINT1)_PB1</text>
<text x="196.2" y="61.5" transform="rotate(-90 196.2 61.5)">+3.3V</text>
<text x="198.8" y="61.5" transform="rotate(-90 198.8 61.5)">SDA</text>
<text x="201.3" y="61.5" transform="rotate(-90 201.3 61.5)">SCL</text>
<text x="203.8" y="61.5" transform="rotate(-90 203.8 61.5)">Gnd</text>
<text x="206.4" y="61.5" transform="rotate(-90 206.4 61.5)">+5V/Vcc</text>
<text x="208.9" y="61.5" transform="rotate(-90 208.9 61.5)">Int</text>
<text x="219.1" y="61.5" transform="rotate(-90 219.1 61.5)">+3.3V</text>
<text x="221.6" y="61.5" transform="rotate(-90 221.6 61.5)">SDA</text>
<text x="224.2" y="61.5" transform="rotate(-90 224.2 61.5)">SCL</text>
<text x="226.7" y="61.5" transform="rotate(-90 226.7 61.5)">Gnd</text>
<text x="229.2" y="61.5" transform="rotate(-90 229.2 61.5)">+5V/Vcc</text>
<text x="231.8" y="61.5" transform="rotate(-90 231.8 61.5)">Int</text>
<text x="241.9" y="61.5" transform="rotate(-90 241.9 61.5)">+3.3V</text>
<text x="244.5" y="61.5" transform="rotate(-90 244.5 61.5)">SDA</text>
<text x="247" y="61.5" transform="rotate(-90 247 61.5)">SCL</text>
<text x="249.6" y="61.5" transform="rotate(-90 249.6 61.5)">Gnd</text>
<text x="252.1" y="61.5" transform="rotate(-90 252.1 61.5)">+5V/Vcc</text>
<text x="254.6" y="61.5" transform="rotate(-90 254.6 61.5)">Int</text>
<text x="39.1" y="70.7">AVcc</text>
<text x="65.7" y="70.7">(ADC5/SCL/PCINT13)_PC5</text>
<text x="39.1" y="74.5">Aref</text>
<text x="65.5" y="73.3">(ADC4/SDA/PCINT12)_PC4</text>
<text x="69.7" y="75.8">(ADC3/PCINT11)_PC3</text>
<text x="39.1" y="82.2">PB6_(PCINT6/XTAL1/TOSC1)</text>
<text x="69.7" y="78.4">(ADC2/PCINT10)_PC2</text>
<text x="70.7" y="83.4">(ADC0/PCINT8)_PC0</text>
<text x="70.7" y="80.9">(ADC1/PCINT9)_PC1</text>
<text x="39.1" y="86">PB7_(PCINT7/XTAL2/TOSC2)</text>
<text x="70.5" y="88.5">(PCINT23/AIN1)_PD7</text>
<text x="65.1" y="91.1">(PCINT22/OC0A/AIN0)_PD6</text>
<text x="67.1" y="93.6">(PCINT21/OC0B/T1)_PD5</text>
<text x="39.1" y="97.4">Gnd</text>
<text x="39.1" y="99.9">AGnd</text>
<text x="65.3" y="98.7">(PCINT19/OC2B/INT1)_PD3</text>
<text x="68.2" y="96.1">(PCINT20/XCK/T0)_PD4</text>
<text x="70.7" y="101.2">(PCINT18/INT0)_PD2</text>
<text x="70.8" y="106.3">(PCINT16/RXD)_PD0</text>
<text x="71" y="103.8">(PCINT17/TXD)_PD1</text>
<text x="248.3" y="145.3" transform="rotate(-90 248.3 145.3)">+3.3V</text>
<text x="250.8" y="145.3" transform="rotate(-90 250.8 145.3)">SCL</text>
<text x="253.4" y="145.3" transform="rotate(-90 253.4 145.3)">MOSI</text>
<text x="255.9" y="145.3" transform="rotate(-90 255.9 145.3)">CE</text>
<text x="258.4" y="145.3" transform="rotate(-90 258.4 145.3)">DC</text>
<text x="261" y="145.3" transform="rotate(-90 261 145.3)">Gnd</text>
</g>
<g font-size="1.4" fill="#00a0a0">
<text x="116.2" y="62.7" transform="rotate(-90 116.2 62.7)">5.1K</text>
<text x="118" y="62.1" transform="rotate(-90 118 62.1)">R1</text>
<text x="126.7" y="64.9" transform="rotate(-90 126.7 64.9)">G</text>
<text x="130" y="65.8" transform="rotate(-90 130 65.8)">2N7000</text>
<text x="134" y="62.7" transform="rotate(-90 134 62.7)">5.1K</text>
<text x="135.8" y="62.1" transform="rotate(-90 135.8 62.1)">R2</text>
<text x="144.1" y="62.7" transform="rotate(-90 144.1 62.7)">3.3K</text>
<text x="146" y="62.1" transform="rotate(-90 146 62.1)">R3</text>
<text x="161.9" y="62.7" transform="rotate(-90 161.9 62.7)">3.3K</text>
<text x="163.8" y="62.1" transform="rotate(-90 163.8 62.1)">R4</text>
<text x="119.8" y="66.2" transform="rotate(-90 119.8 66.2)">Q1</text>
<text x="120.1" y="69.8">D</text>
<text x="127.8" y="69.8">S</text>
<text x="147.8" y="68.8" transform="rotate(-90 147.8 68.8)">Q2</text>
<text x="154.7" y="67.5" transform="rotate(-90 154.7 67.5)">G</text>
<text x="157.9" y="68.3" transform="rotate(-90 157.9 68.3)">2N7000</text>
<text x="148.1" y="72.4">D</text>
<text x="155.8" y="72.4">S</text>
<text x="209.9" y="87">U5</text>
<text x="210.1" y="90.9">IN</text>
<text x="215.1" y="95" transform="rotate(-90 215.1 95)">GND</text>
<text x="216.2" y="90.9">OUT</text>
<text x="216.5" y="97.2">3.3V_Reg</text>
<text x="113.6" y="135" transform="rotate(-90 113.6 135)">5.1K</text>
<text x="115.5" y="134.5" transform="rotate(-90 115.5 134.5)">R5</text>
<text x="124.2" y="137.3" transform="rotate(-90 124.2 137.3)">G</text>
<text x="131.4" y="135" transform="rotate(-90 131.4 135)">5.1K</text>
<text x="133.3" y="134.5" transform="rotate(-90 133.3 134.5)">R6</text>
<text x="141.6" y="135" transform="rotate(-90 141.6 135)">3.3K</text>
<text x="143.4" y="134.5" transform="rotate(-90 143.4 134.5)">R7</text>
<text x="159.4" y="135" transform="rotate(-90 159.4 135)">3.3K</text>
<text x="161.2" y="134.5" transform="rotate(-90 161.2 134.5)">R8</text>
<text x="117.3" y="138.6" transform="rotate(-90 117.3 138.6)">Q3</text>
<text x="117.6" y="142.2">D</text>
<text x="125.3" y="142.2">S</text>
<text x="127.4" y="138.2" transform="rotate(-90 127.4 138.2)">2N7000</text>
<text x="145.2" y="141.1" transform="rotate(-90 145.2 141.1)">Q4</text>
<text x="152.1" y="139.8" transform="rotate(-90 152.1 139.8)">G</text>
<text x="155.4" y="140.7" transform="rotate(-90 155.4 140.7)">2N7000</text>
<text x="170.8" y="140.1" transform="rotate(-90 170.8 140.1)">5.1K</text>
<text x="172.6" y="139.6" transform="rotate(-90 172.6 139.6)">R9</text>
<text x="174.4" y="143.7" transform="rotate(-90 174.4 143.7)">Q5</text>
<text x="181.4" y="142.4" transform="rotate(-90 181.4 142.4)">G</text>
<text x="184.6" y="143.3" transform="rotate(-90 184.6 143.3)">2N7000</text>
<text x="188.6" y="140.1" transform="rotate(-90 188.6 140.1)">5.1K</text>
<text x="190.4" y="140" transform="rotate(-90 190.4 140)">R10</text>
<text x="198.7" y="140.1" transform="rotate(-90 198.7 140.1)">3.3K</text>
<text x="200.6" y="140" transform="rotate(-90 200.6 140)">R11</text>
<text x="216.5" y="140.1" transform="rotate(-90 216.5 140.1)">3.3K</text>
<text x="218.4" y="140" transform="rotate(-90 218.4 140)">R12</text>
<text x="145.5" y="144.8">D</text>
<text x="153.2" y="144.8">S</text>
<text x="174.8" y="147.3">D</text>
<text x="182.4" y="147.3">S</text>
<text x="202.4" y="146.2" transform="rotate(-90 202.4 146.2)">Q6</text>
<text x="202.7" y="149.9">D</text>
<text x="209.3" y="144.9" transform="rotate(-90 209.3 144.9)">G</text>
<text x="210.4" y="149.9">S</text>
<text x="212.5" y="145.8" transform="rotate(-90 212.5 145.8)">2N7000</text>
</g>
<g font-size="1.1" fill="#00a0a0">
<text x="186.6" y="25.7">+3.3V</text>
<text x="28.2" y="35.1">+5V</text>
<text x="132.4" y="44">+5V</text>
<text x="159.9" y="43.5">+3.3V</text>
<text x="204.8" y="84.7">+5V</text>
<text x="222.1" y="84.1">+3.3V</text>
<text x="129.8" y="116.4">+5V</text>
<text x="157.4" y="115.9">+3.3V</text>
<text x="187" y="121.5">+5V</text>
<text x="214.5" y="121">+3.3V</text>
<text x="236.5" y="122.8">+5V</text>
</g>
</svg>
